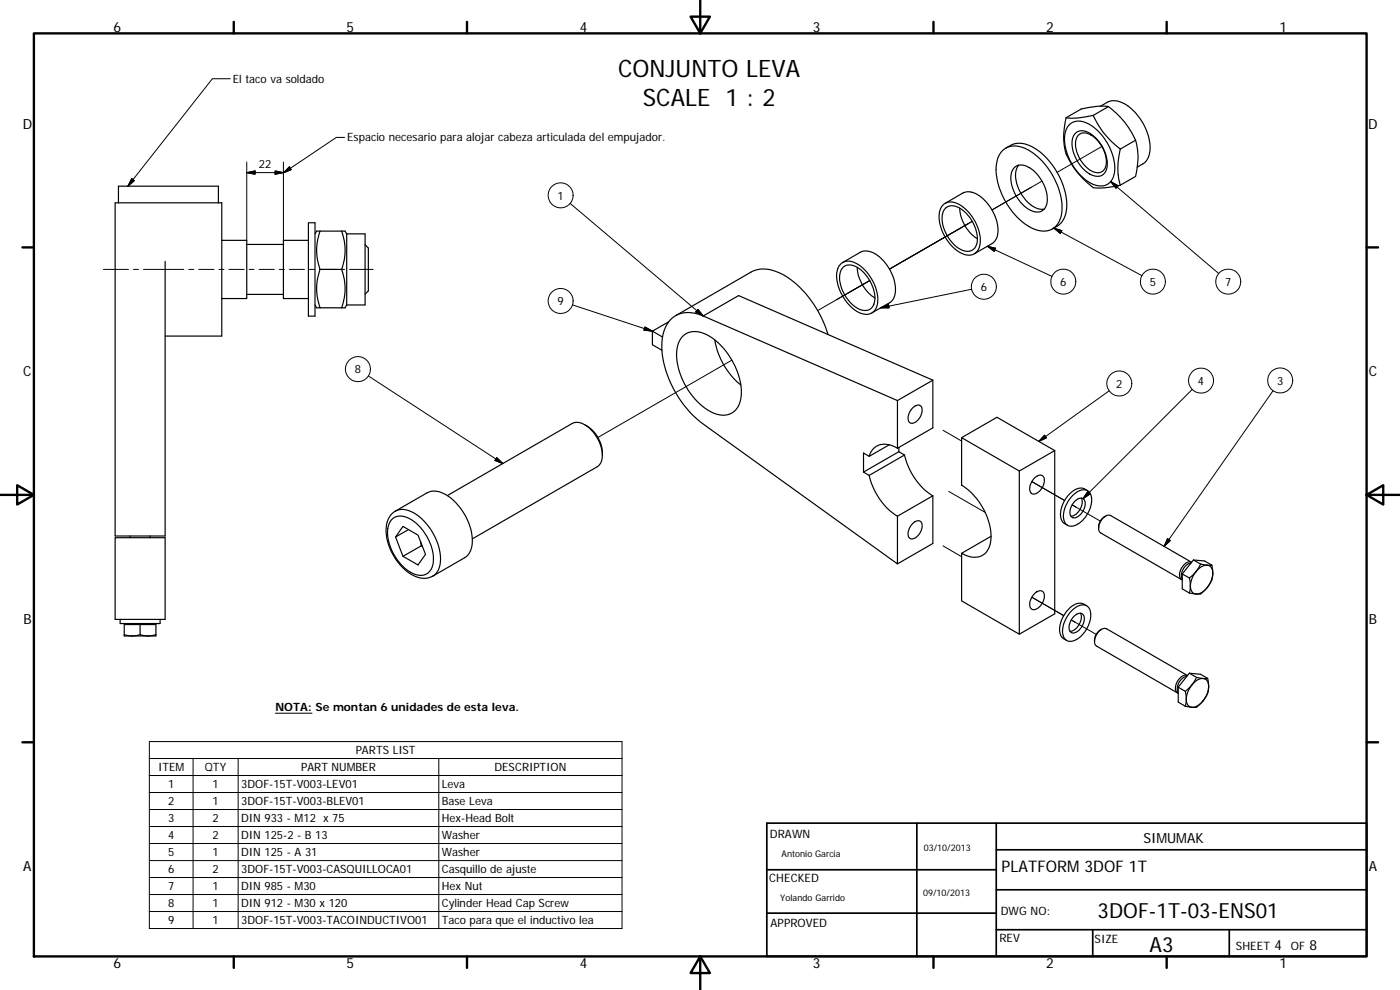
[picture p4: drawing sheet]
<svg xmlns="http://www.w3.org/2000/svg" width="420mm" height="297mm" viewBox="0 0 420 297" stroke-linecap="round" stroke-linejoin="round" font-family="sans-serif">
<g fill="none" stroke="#000" stroke-width=".3">
<path d="M69.1 23.6h-5.4l-25.3 32.3M39.5 53.6l.8 .6-1.9 1.7zM74.1 48.6v23.5M74.1 51.8l2.4-.5v1zM74.1 51.8h11M82.6 51.3l2.5 .5-2.5 .5zM85.1 51.9l1.8-1.8 .5 .8zM85.1 48.6v23.5M103.4 41.2h-2.5l-15.8 10.7M312.7 54.3l-15 8.7 11.9-6.8M330.7 44l-13.5 7.7M333.3 54.5l32.4 27.6"/>
<path d="M333.3 54.5l2.3 1.2-.7 .8zM171.1 61l39.9 33.8M290.7 67.1l-23.8 13.7M296.3 73.9l2.5 .6-.4 .9zM296.3 73.9l19.4 9M316.3 68.4l2.4 .8-.5 .8zM316.3 68.4l26.4 14.3M31 80.8h7.6M40.1 80.8h1.5M43.1 80.8h12M56.7 80.8h1.5M59.7 80.8h4.5"/>
<path d="M65.7 80.8h1.5M68.7 80.8h4.6M74.8 80.8h1.5M77.8 80.8h4.5M83.8 80.8h1.5M86.8 80.8h4.6M92.9 80.8h1.5M95.9 80.8h4.5M101.9 80.8h1.5M104.9 80.8h7.1M171.8 91.5l24 7.9M193.6 98.1l2.2 1.3-2.5-.3z"/>
<path d="M209.5 92.8l1.5 2-2.2-1.2zM261 84.2l-.9 .5M261 84.2l-6.5 3.7M261 84.2l-15.6 9M264.3 92.4l2.3-1 .2 1zM266.9 80.8l24.9-14.4zM291.6 86.8l-27.3 5.6M110.5 112.8l40.4 26.3M219.7 108.1l-40.3 23.2M332.9 117.2l-21.1 15.2M357.8 116.8l-32.8 32.8M382.1 117.2l-32.7 46.8"/>
<path d="M149.1 137.3l1.8 1.8-2.4-.9zM283 129.1l5.6 3.2M313.5 130.6l.6 .8-2.3 1zM284.7 147.4l11 6.4M309.7 144.5l9.8 5.7M321.8 151.5l8.4 4.9M326.4 147.5l.7 .7-2.1 1.4zM283 163.8l5.6 3.2M309.7 179.2l9.5 5.5M350.4 161.6l.8 .6-1.8 1.8zM322.7 186.7l-1.2-.7 7.5 4.3M82.6 214h11"/>
<path d="M44.8 222.5h141.9v56.1h-141.9zM44.8 227.6h141.9M44.8 232.7h141.9M44.8 237.8h141.9M57.9 227.6v51M71.5 227.6v51M131.7 227.6v51M44.8 242.9h141.9M44.8 248h141.9M44.8 253.1h141.9M44.8 258.2h141.9M44.8 263.3h141.9"/>
<path d="M44.8 268.4h141.9M44.8 273.5h141.9"/>
<circle cx="168.3" cy="58.6" r="3.7"/>
<circle cx="168.2" cy="90.3" r="3.7"/>
<circle cx="295.3" cy="86" r="3.7"/>
<circle cx="319.1" cy="84.5" r="3.8"/>
<circle cx="346" cy="84.5" r="3.8"/>
<circle cx="368.6" cy="84.5" r="3.8"/>
<circle cx="107.4" cy="110.7" r="3.8"/>
<circle cx="335.9" cy="115.1" r="3.8"/>
<circle cx="360.4" cy="114.2" r="3.8"/>
<circle cx="384.2" cy="114.2" r="3.8"/>
</g>
<g fill="none" stroke="#000" stroke-width=".36">
<path d="M321.1 37.2a4.9 4.9 0 0 1 5.9 .2 16.2 16.2 0 0 1 7.5 14.3 4.3 4.3 0 0 1-6.4 3.7 15.9 15.9 0 0 1-8.5-15.5l.6-1.5zM328.1 34.6a25.5 25.5 0 0 0 8.1 10.1M328.1 34.6a22 22 0 0 1-8.2 .7M330.3 31.9l2-1.2a5.8 5.8 0 0 1 6.2 1.1 16.1 16.1 0 0 1 6.5 14 4.6 4.6 0 0 1-2 3.4l-1.7 .9M332.7 32a25.1 25.1 0 0 1 8.1 10.1M332.7 32l-4.6 2.6M332.7 32a21.9 21.9 0 0 0-8.2 .7l-4.6 2.6a18.3 18.3 0 0 0 .4 11.7 24.4 24.4 0 0 0 8 9.3 22.4 22.4 0 0 0 7.9-.7M300.6 45.5a6 6 0 0 1 7.6-.7 21.3 21.3 0 0 1 10.5 18.9 5.7 5.7 0 0 1-8.6 4.9 21.1 21.1 0 0 1-11.1-19.2l.5-1.9zM301.8 44.4a7.3 7.3 0 0 1 9.1 .3 21.4 21.4 0 0 1 9.2 18.2 6.7 6.7 0 0 1-4.3 5.8M304.6 50.1a4.1 4.1 0 0 1 5.2 .8 11.3 11.3 0 0 1 4.3 10.5 3.1 3.1 0 0 1-5 1.6 11.5 11.5 0 0 1-5.6-11l.3-.9zM305.7 49.6a7 7 0 0 0 .1 7.2 9.4 9.4 0 0 0 6.7 6h.9M322.6 40.1a3.5 3.5 0 0 1 4.9 .2 10.9 10.9 0 0 1 4.6 10.6 2.97 2.97 0 0 1-4.6 1.6 11 11 0 0 1-5.5-11.2z"/>
<path d="M323.6 40.6a3.4 3.4 0 0 1 4.7 .5 9.4 9.4 0 0 1 3.5 9 2.7 2.7 0 0 1-4.4 1.1 9.5 9.5 0 0 1-4.4-9.6zM336.2 44.7a20.1 20.1 0 0 0 0 10.9M340.8 42.1l-4.6 2.6M340.8 42.1a20.2 20.2 0 0 1 0 10.8l-4.6 2.7M49.6 78.4v82.4h-15v-99.9h32v39.9h-17M65.5 60.9v-5h-30v5M66.6 72.1h7.5v17.5h-7.5M74.1 73.3h11M92.6 66.8h1.9v28h-1.9zM92.6 72.1h-7.5v17.5h7.5M96 69.3h-1l-.5 .9M96 69.3a16.8 16.8 0 0 0 0 11.5"/>
<path d="M96 69.3h6.5M102.5 69.3h1.1l.4 .9M102.5 69.3a16.8 16.8 0 0 1 0 11.5M104 70.2h5.6v21.3h-5.6zM109.6 73.4l.9 1v12.9l-.9 1M252.1 79.4a3.9 3.9 0 0 1 5.3-.2 12.9 12.9 0 0 1 5.8 12.4 3.5 3.5 0 0 1-5.5 2.1 13.3 13.3 0 0 1-6.5-12.1l.4-1.5zM252.9 78.8l5.3-3.1a5.9 5.9 0 0 1 6.6 2.2 11.9 11.9 0 0 1 3.5 11.3l-1 1.4-5.7 3.3M283 61.5a4.1 4.1 0 0 1 5.3 .1 13.1 13.1 0 0 1 5.8 12 3.6 3.6 0 0 1-5.8 2.3 13.2 13.2 0 0 1-6.4-12.3l.6-1.4zM283.7 61l5.2-3.1a5.8 5.8 0 0 1 6.7 2.3 12.4 12.4 0 0 1 3.7 10.8l-.6 1.2-.7 .7-5.6 3.2M283.7 62.5a3.7 3.7 0 0 1 5 .4 11.1 11.1 0 0 1 4.5 10.2 3 3 0 0 1-4.9 1.8 11.1 11.1 0 0 1-5.4-10.8zM288 62.5a11.6 11.6 0 0 0 5.3 9.1M74.1 88.3h11"/>
<path d="M94.5 91.5l.5 .9h1M96 80.8a16.8 16.8 0 0 0 0 11.6M96 80.8h6.5M96 92.4h6.5M102.5 80.8a16.8 16.8 0 0 1 0 11.6M104 91.5l-.4 .9h-1.1M200.7 96.5l-4.9 2.9M202.8 94.7l22.6-13.1a10 10 0 0 1 9.7 .9 31.7 31.7 0 0 1 13.4 17.9M211 94.8l10.7-6.1 58.3 25.4v14.3l-10.7 6.1M252.9 80.3a3.7 3.7 0 0 1 5 .3 11.2 11.2 0 0 1 4.5 10.2 2.99 2.99 0 0 1-4.8 1.8 11.1 11.1 0 0 1-5.5-10.8zM257.3 80.2a11.6 11.6 0 0 0 5.3 9.2M198.8 101.1l-3-1.7v4l2.9 1.7"/>
<path d="M205.1 100.7a6.5 6.5 0 0 1 7.8 .2 21.3 21.3 0 0 1 9.6 17.8 5.6 5.6 0 0 1-8.3 5.3 20.7 20.7 0 0 1-11.1-19 6.6 6.6 0 0 1 2-4.3zM214.5 102a22.2 22.2 0 0 0 7.8 13.5M280 114.1l-10.7 6.1M175.5 127.4a10.1 10.1 0 0 1 5.3 9.2M266.9 133.5l-6.1 3.4-1.6-1v5.7M269.3 134.5v-14.3l-58.3-25.4a8.1 8.1 0 0 0-10.5 2 16.1 16.1 0 0 0-1 13.2 32.3 32.3 0 0 0 11.5 17.2l58.3 42v-14.3M269.3 134.5a5.3 5.3 0 0 0-8.1 1.4l-.4 1M269.8 135.5l-10.6 6.1M269.8 134.2v1.3M269.8 135.5l1.7 1M271.5 136.5a19.8 19.8 0 0 0 8.5 12.3M271.5 136.5l-10.7 6.1"/>
<path d="M274.1 122.2a1.51 1.51 0 0 1 2-.5 1.51 1.51 0 0 1 .6 2 3.8 3.8 0 0 1-3.3 3.3 2.29 2.29 0 0 1-.3-3.5zM288.6 131.3l17.3 10v49l-17.3-10v-14.3a5.7 5.7 0 0 0 7.3-.2 10.3 10.3 0 0 0 .6-9.9 19.5 19.5 0 0 0-7.9-10.3zM288.6 131.3l10.6-6.1 17.3 10M316.5 135.2v49l-10.6 6.1M316.5 135.2l-10.6 6.1M117.6 155.8a4.6 4.6 0 0 1 6.1 .3 14.6 14.6 0 0 1 6.2 13.4 3.9 3.9 0 0 1-6.2 2.5 14.5 14.5 0 0 1-7.2-14l.3-1zM118.6 153.4l9.6-5.5a6.4 6.4 0 0 1 6.9 1.4 17 17 0 0 1 6.5 14.7 4.7 4.7 0 0 1-2.2 3.3l-9.5 5.6M118.6 153.4a6.8 6.8 0 0 1 7.5 1.9 16.9 16.9 0 0 1 5.9 14.2 4.9 4.9 0 0 1-2.1 3.4M118.6 153.4a7.3 7.3 0 0 0-2.5 8.1 15.9 15.9 0 0 0 9.4 11.7 5.5 5.5 0 0 0 4.4-.3M120.9 157.9l4.5 2.6 2.3 5.8-2.3 3.2-4.5-2.6-2.2-5.8zM122.6 158.9l-3.9 2.2M134.2 148.7l37.5-21.6a4.9 4.9 0 0 1 5.7 1.9 9.8 9.8 0 0 1 2.9 9.9l-1.1 1.2-37.5 21.6"/>
<path d="M259.2 141.6l1.6 1M260.8 142.6a19.6 19.6 0 0 0 8.5 12.3M274.1 156.9a1.51 1.51 0 0 1 2-.6 1.51 1.51 0 0 1 .6 2.1 3.8 3.8 0 0 1-3.3 3.3 2.29 2.29 0 0 1-.3-3.5zM280 148.8l-10.7 6.1M280 148.8v14.3l-10.7 6.1M310.6 143.3a1.54 1.54 0 0 1 2.7 .1 4.1 4.1 0 0 1-3.4 4.8 2.38 2.38 0 0 1-.3-3.5zM321.9 148.7a3.6 3.6 0 0 1 4.9-1.1 6.1 6.1 0 0 1-.7 7 5.4 5.4 0 0 1-5.4 3.2 3.6 3.6 0 0 1-1.3-4.6 10.4 10.4 0 0 1 2.5-4.5zM322.5 150.5a1.86 1.86 0 0 1 2.9-.5 4.3 4.3 0 0 1-3.2 5.4 1.8 1.8 0 0 1-1-2.6l.3-.8zM324.5 149.5a4.3 4.3 0 0 1-3.1 5.4M326.4 147.2a3.6 3.6 0 0 0-5.1 .7 8.3 8.3 0 0 0-2.7 8.1l.6 .9 1.2 .7M331.8 154.8a3.9 3.9 0 0 0-2.1 3.7M34.6 161.3h15v24.5h-15z"/>
<path d="M39 160.8v.5M45.1 160.8v.5M126.2 162.5l.2 1.3M126.4 163.8l.3 .1M126.4 163.8l-5.5 3.1M297.4 160.9l-8.8 5.1M310.3 178.3a1.8 1.8 0 0 1 2.9-.5 4 4 0 0 1-3.3 5.1 1.98 1.98 0 0 1-.7-2.8zM354.6 173.9l-24.3-14a3.3 3.3 0 0 1 .9-4.6 1.85 1.85 0 0 1 2.1-.6l24.3 14a2.71 2.71 0 0 0-3.1 1.9 2.34 2.34 0 0 0 .3 3.4M354.8 172.2l2.1 1.2M354.8 172.2v4.5l2.1 1.2M356.9 177.9l2 .3M356.9 173.4l.3 2.4"/>
<path d="M357.2 175.8l-.3 2.1M357.2 175.8a2.11 2.11 0 0 0 1.7 2.4M357.4 169a3.7 3.7 0 0 0-2.6 4.7M358.2 168l2.1 1.2M358.2 168l3.3 .3 2.2 1.3M358.2 168l-3.4 4.2M358.9 171.5l-2 1.9M358.9 171.5a7.6 7.6 0 0 0-1.7 4.3M360.3 169.2l2 .4M360.3 169.2l-1.4 2.3M362.3 169.6a2.01 2.01 0 0 1 1.7 2.4M362.3 169.6a4.1 4.1 0 0 0-3.4 1.9"/>
<path d="M362.3 176.3l-.4 .5a2.94 2.94 0 0 1-2.2 1.4h-.8M362.3 176.3a4.2 4.2 0 0 1-3.4 1.9M363.7 169.6h-1.4M363.7 169.6l.3 2.4M364 172l-.3 2-1.4 2.3M364 172a7.4 7.4 0 0 1-1.7 4.3M36.1 185.8v1.3h11.9v-1.3M37.3 190.4v.4h2.4M37.3 190.4l2.4 .4M37.3 190.4v-3h9.5v3M37.8 187.1v.3M39.7 190.8h4.7"/>
<path d="M42 190.4l-2.3 .4M42 190.4l2.4 .4M42 187.4v3M46.4 187.1v.3M46.8 190.4l-2.4 .4M46.8 190.4v.4h-2.4M321.7 183.2a3.8 3.8 0 0 1 4.6-1.3 4.5 4.5 0 0 1 .6 5.1 7.3 7.3 0 0 1-5.8 5.4 2.76 2.76 0 0 1-2.2-3.6 9.9 9.9 0 0 1 2.8-5.6zM322.2 185.1a1.9 1.9 0 0 1 3-.5 4.2 4.2 0 0 1-3.3 5.3 1.8 1.8 0 0 1-.9-2.6l.4-1.2zM324.3 184a4.3 4.3 0 0 1-3.2 5.4M326.1 181.8a3.8 3.8 0 0 0-5.5 1.1 8 8 0 0 0-2.3 7.7l.7 .9 1.1 .7M330.6 188.8a3.8 3.8 0 0 0-2.1 3.7M353.4 207.9l-24.3-14a3.1 3.1 0 0 1 .6-4.3 2.29 2.29 0 0 1 2.4-.9l24.3 14a3.1 3.1 0 0 0-3.4 2.6 1.86 1.86 0 0 0 .6 2.7"/>
<path d="M353.6 206.2l2.1 1.2M353.6 206.2v4.5l2.1 1.2M355.7 211.9l2 .3M355.7 207.4l.3 2.4M356 209.8l-.3 2.1M356 209.8a2 2 0 0 0 1.7 2.4M356.2 203a3.6 3.6 0 0 0-2.6 4.6M356.9 202l2.2 1.2M356.9 202l-3.3 4.2M356.9 202l3.4 .3 2.1 1.2M357.7 205.5l-2 1.9M357.7 205.5a7 7 0 0 0-1.7 4.3"/>
<path d="M359.1 203.2l1.9 .4M359.1 203.2l-1.4 2.3M361 203.6a2.03 2.03 0 0 1 1.7 2.4M361 203.6a4.1 4.1 0 0 0-3.3 1.9M361 210.3l-.4 .5a3.1 3.1 0 0 1-2.2 1.5l-.7-.1M361 210.3a4.3 4.3 0 0 1-3.3 1.9M362.4 203.5l.3 2.5M362.4 203.5l-1.4 .1M362.7 206l-.3 2-1.4 2.3M362.7 206a7.1 7.1 0 0 1-1.7 4.3"/>
</g>
<g fill="none" stroke="#000" stroke-width=".71">
<path d="M10.2 10h399.9v277h-399.9zM70.2 6.6v3.4M140.2 6.6v3.4M207.3 5h5.8l-2.9 5zM210.2 0v10M280.2 6.6v3.4M350.1 6.6v3.4M6.7 74.2h3.5M410.1 74.2h3.5M.2 148.5h10M5.2 145.6l5 2.9-5 2.9zM410.1 148.5l5-2.9v5.8z"/>
<path d="M410.1 148.5h10M6.7 222.7h3.5M410.1 222.7h3.5M70.2 287v3.4M140.2 287v3.4M210.2 287l2.9 5h-5.8zM210.2 287v10M280.2 287v3.4M350.1 287v3.4"/>
</g>
<path d="M230.1 247h180v40h-180zM275.2 247v40M299 255h111.1M299 247v40M230.1 274h68.9M230.1 261h68.9M299 279h111.1M299 267h111.1M327.9 279v8M368.9 279v8" fill="none" stroke="#000" stroke-width=".51"/>
<g fill="#000" stroke="#000" stroke-width=".3">
<path d="M39.5 53.6l.8 .6-1.9 1.7zM74.1 51.8l2.4-.5v1zM82.6 51.3l2.5 .5-2.5 .5zM85.1 51.9l1.8-1.8 .5 .8zM333.3 54.5l2.3 1.2-.7 .8zM296.3 73.9l2.5 .6-.4 .9zM316.3 68.4l2.4 .8-.5 .8zM193.6 98.1l2.2 1.3-2.5-.3zM209.5 92.8l1.5 2-2.2-1.2zM264.3 92.4l2.3-1 .2 1zM149.1 137.3l1.8 1.8-2.4-.9zM313.5 130.6l.6 .8-2.3 1z"/>
<path d="M326.4 147.5l.7 .7-2.1 1.4zM350.4 161.6l.8 .6-1.8 1.8z"/>
</g>
<g font-size="7.2">
<text x="185.5" y="23.1">CONJUNTO LEVA</text>
<text x="192.9" y="31.8">SCALE 1 : 2</text>
</g>
<g font-size="6.3">
<text x="329.4" y="275.4">3DOF-1T-03-ENS01</text>
<text x="345" y="285.6">A3</text>
</g>
<text font-size="4.8" x="300.6" y="261.7">PLATFORM 3DOF 1T</text>
<g font-size="4.2">
<text x="34" y="9.6">6</text>
<text x="104" y="9.6">5</text>
<text x="174" y="9.6">4</text>
<text x="244" y="9.6">3</text>
<text x="314" y="9.6">2</text>
<text x="384" y="9.6">1</text>
<text x="6.8" y="38.7">D</text>
<text x="410.6" y="38.7">D</text>
<text x="7" y="112.9">C</text>
<text x="410.8" y="112.9">C</text>
<text x="7" y="187.1">B</text>
<text x="410.8" y="187.1">B</text>
<text x="343.1" y="252.8">SIMUMAK</text>
<text x="7" y="261.3">A</text>
<text x="410.8" y="261.3">A</text>
<text x="382.5" y="285">4</text>
<text x="393" y="285">8</text>
<text x="34" y="290.4">6</text>
<text x="104" y="290.4">5</text>
<text x="174" y="290.4">4</text>
<text x="244" y="290.4">3</text>
<text x="314" y="290.4">2</text>
<text x="384" y="290.4">1</text>
</g>
<g font-size="3.5">
<text x="231.1" y="251.4">DRAWN</text>
<text x="230.9" y="264.6">CHECKED</text>
<text x="300.3" y="274.5">DWG NO:</text>
<text x="231.3" y="278.2">APPROVED</text>
<text x="299.9" y="282.6">REV</text>
<text x="328.5" y="283">SIZE</text>
<text x="370.9" y="285">SHEET</text>
<text x="387.4" y="285">OF</text>
</g>
<g font-size="3.4">
<text x="69.9" y="24.9">El taco va soldado</text>
<text x="104.2" y="42.2">Espacio necesario para alojar cabeza articulada del empujador.</text>
<text x="77.7" y="50.3">22</text>
<text x="167.3" y="59.9">1</text>
<text x="294.3" y="87.3">6</text>
<text x="318.2" y="85.8">6</text>
<text x="345" y="85.8">5</text>
<text x="367.7" y="85.8">7</text>
<text x="167.3" y="91.6">9</text>
<text x="106.5" y="112">8</text>
<text x="335" y="116.4">2</text>
<text x="359.5" y="115.5">4</text>
<text x="383.3" y="115.4">3</text>
<text x="82.6" y="213.4">NOTA: Se montan 6 unidades de esta leva.</text>
<text x="106.8" y="226.3">PARTS LIST</text>
<text x="47.5" y="231.4">ITEM</text>
<text x="61.5" y="231.4">QTY</text>
<text x="90.3" y="231.4">PART NUMBER</text>
<text x="148.4" y="231.4">DESCRIPTION</text>
<text x="50.4" y="236.5">1</text>
<text x="63.8" y="236.5">1</text>
<text x="72.4" y="236.5">3DOF-15T-V003-LEV01</text>
<text x="132.6" y="236.5">Leva</text>
<text x="50.4" y="241.6">2</text>
<text x="63.8" y="241.6">1</text>
<text x="72.4" y="241.6">3DOF-15T-V003-BLEV01</text>
<text x="132.6" y="241.6">Base Leva</text>
<text x="50.4" y="246.7">3</text>
<text x="50.4" y="251.8">4</text>
<text x="63.8" y="246.7">2</text>
<text x="63.8" y="251.8">2</text>
<text x="72.4" y="246.7">DIN 933 - M12 x 75</text>
<text x="72.4" y="251.8">DIN 125-2 - B 13</text>
<text x="132.6" y="246.7">Hex-Head Bolt</text>
<text x="132.6" y="251.8">Washer</text>
<text x="50.4" y="256.9">5</text>
<text x="63.8" y="256.9">1</text>
<text x="72.4" y="256.9">DIN 125 - A 31</text>
<text x="132.6" y="256.9">Washer</text>
<text x="50.4" y="262">6</text>
<text x="63.8" y="262">2</text>
<text x="72.4" y="262">3DOF-15T-V003-CASQUILLOCA01</text>
<text x="132.6" y="262">Casquillo de ajuste</text>
<text x="50.4" y="267.1">7</text>
<text x="63.8" y="267.1">1</text>
<text x="72.4" y="267.1">DIN 985 - M30</text>
<text x="132.6" y="267.1">Hex Nut</text>
<text x="50.4" y="272.2">8</text>
<text x="63.8" y="272.2">1</text>
<text x="72.4" y="272.2">DIN 912 - M30 x 120</text>
<text x="132.6" y="272.2">Cylinder Head Cap Screw</text>
<text x="50.4" y="277.3">9</text>
<text x="63.8" y="277.3">1</text>
<text x="72.4" y="277.3">3DOF-15T-V003-TACOINDUCTIVO01</text>
<text x="132.6" y="277.3">Taco para que el inductivo lea</text>
</g>
<g font-size="2.7">
<text x="234.5" y="257.1">Antonio Garcia</text>
<text x="277.3" y="255.2">03/10/2013</text>
<text x="277" y="268.7">09/10/2013</text>
<text x="234.2" y="270.2">Yolando Garrido</text>
</g>
</svg>
